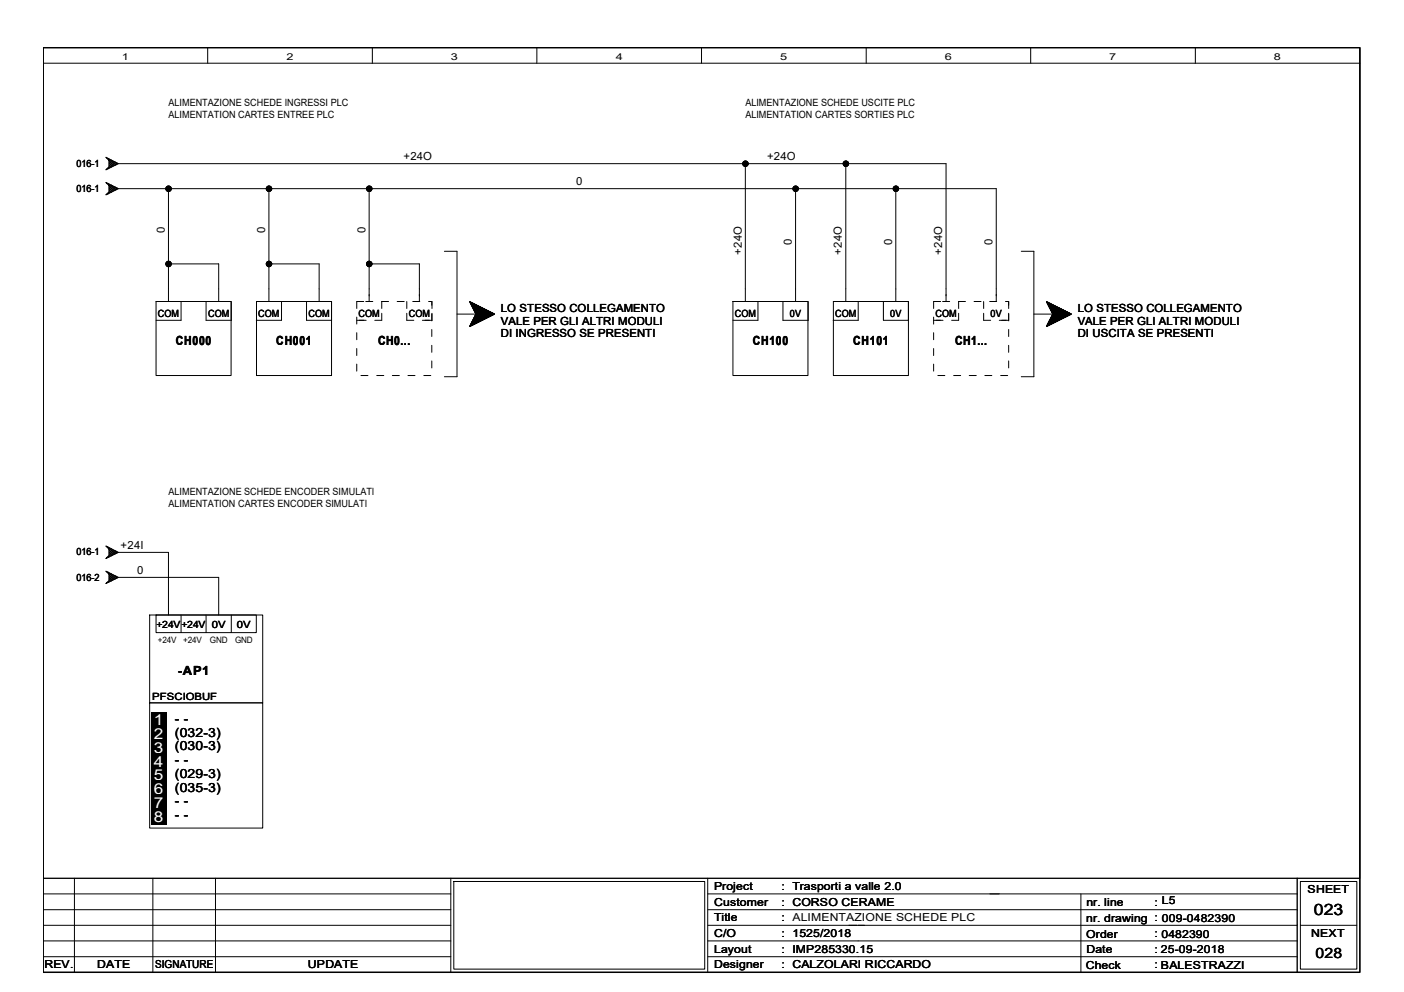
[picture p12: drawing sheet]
<svg xmlns="http://www.w3.org/2000/svg" width="297mm" height="210mm" viewBox="0 0 297 210" stroke-linecap="round" stroke-linejoin="round" font-family="sans-serif">
<path d="M9.1 10.1h278.6v195.6h-278.6zM274.4 185.8v19.9" fill="none" stroke="#000" stroke-width=".3"/>
<g fill="none" stroke="#000" stroke-width=".21">
<path d="M9.1 10.1h278.6v195.6h-278.6zM9.1 10.1h278.6v175.7h-278.6zM9.1 13.4h278.6M43.9 10.1v3.3M78.8 10.1v3.3M113.6 10.1v3.3M148.4 10.1v3.3M183.3 10.1v3.3M218.1 10.1v3.3M252.9 10.1v3.3M22.4 33.3l2.7 1.3-2.7 1.3 .7-.6v-1.3zM22.4 38.6l2.7 1.3-2.7 1.3 .7-.6v-1.4z"/>
<path d="M22.5 35.8l.1 .1M22.5 38.7h.1M22.6 33.4h-.1M22.7 33.6l.1-.1 1.5 1.5 .5-.5M22.7 38.9l.1-.1 1.5 1.5 .5-.5M22.9 35.4l.2 .2M23.1 34.4l.4-.5 1.1 1M23.1 33.6l-.2 .2M23.1 34.1l.9 1M23.1 34.5l.7 .7M23.1 35.3l.2 .2M23.1 39.7l.4-.5 1.1 1"/>
<path d="M23.1 38.9l-.2 .2M23.1 39.4l.9 1M23.1 39.8l.7 .8M23.3 33.7l-.2 .3M23.3 39l-.2 .3M23.8 34l-.7 .7M23.8 39.3l-.7 .7M24 34.1l-.9 1M24 39.4l-.9 1M24.6 34.4l-1.1 .9-.4-.4M24.6 39.7l-1.1 1-.4-.5M24.8 34.8l-.5-.6-1.5 1.5-.1-.1"/>
<path d="M25.1 34.6h175v29.2M25.1 39.9h185.7v23.9M35.6 39.9v23.9M56.9 39.9v23.9M78.1 39.9v23.9M157.7 34.6v29.2M168.3 39.9v23.9M178.9 34.6v29.2M189.5 39.9v23.9M22.5 41.1l.1 .1M22.9 40.8l.2 .1M23.1 40.6l.2 .2"/>
<path d="M24.8 40l-.5-.5-1.5 1.6-.1-.2M35.6 55.8h10.7v8M56.9 55.8h10.6v8M78.1 55.8h10.6v8M94 53.2h2.7v26.5h-2.7M216.1 53.2h2.6v26.5h-2.6M33 63.8h15.9v15.7h-15.9zM38.3 63.8v4h-5.3M43.6 63.8v4h5.3v-4M54.3 63.8h15.8v15.7h-15.8zM59.6 63.8v4h-5.4M64.9 63.8v4h5.2v-4"/>
<path d="M75.5 67.1v1.5M75.5 70.4v1.5M75.5 73.7v1.5M75.5 77v1.5M75.5 67.8h2M76.4 79.5h1.4M77 63.8h-1.5v1.5M77.4 63.8h1.5M79.7 79.5h1.5M80.7 63.8h1.5M80.8 63.8v1.5M80.8 66.3v1.5h-1.5"/>
<path d="M83 79.5h1.5M84 63.8h1.5M86.1 63.8v1.5M86.1 66.3v1.5h1.4M86.3 79.5h1.5M87.3 63.8h1.5M89.7 79.5h1.4M90.7 63.8h.7v.8M91.4 66.4v1.5M91.4 69.7v1.5M91.4 73.1v1.4M91.4 76.4v1.5"/>
<path d="M91.4 63.8v1.5M91.4 66.3v1.5h-2M96.7 66.5h5.3M99.4 63.8h.1M99.4 69v.1M99.4 63.8v.2M99.4 68.9v.1M99.5 63.9v.2M99.5 68.8v.2M99.5 63.9l.1 .4M99.6 68.6v.4M99.6 63.9v.5"/>
<path d="M99.6 68.5v.5M99.6 64v.4M99.7 64v.6M99.7 68.4v.5M99.7 64l.1 .7M99.8 68.2l-.1 .7M99.8 64.1v.7M99.8 68.1v.8M99.9 64.1v.8M99.9 68v.8M99.9 64.1v.9M99.9 67.9v.9"/>
<path d="M99.9 64.1l.1 1M100 67.8v1M100 64.1v1.1M100 67.7v1M100.1 64.2v1.1M100.1 67.6v1.1M100.1 64.2v1.2M100.1 67.5v1.2M100.2 64.2v1.3M100.2 67.4v1.3M100.2 64.3v1.3M100.2 67.3v1.4"/>
<path d="M100.3 64.3v1.4M100.3 67.2v1.4M100.3 64.3v1.5M100.3 67.1v1.5M100.4 64.3v1.7M100.4 66.9v1.7M100.5 64.3v1.7M100.5 66.9v1.6M100.5 64.4v1.7M100.5 66.8v1.7M100.5 64.4v1.9M100.5 66.7v1.8"/>
<path d="M100.6 64.4v2M100.6 66.5v2M100.7 64.5v4M100.7 64.5v3.9M100.8 64.5v3.9M100.9 64.6v3.7M101 64.6v3.7M101.1 64.7v3.5M101.2 64.7v3.5M101.3 64.8v3.3M101.4 64.8v3.3M101.5 64.9l-.1 3.2"/>
<path d="M101.5 64.9v3.1M101.6 64.9v3.1M101.6 64.9v3M101.7 65v2.9M101.8 65v2.9M101.9 65.1v2.8M101.9 65.1v2.7M102 65.1v2.7M102 65.2v2.6M102.1 65.2v2.5M102.2 65.2v2.5M102.2 65.2v2.4"/>
<path d="M102.3 65.3v2.3M102.4 65.3v2.3M102.4 65.4v2.2M102.5 65.4v2.1M102.6 65.4v2.1M102.7 65.4v2M102.7 65.5v1.9M102.8 65.5v1.9M102.9 65.6v1.8M102.9 65.6v1.7M103 65.6v1.7M103 65.7v1.6"/>
<path d="M103.1 65.7v1.5M103.2 65.7l-.1 1.5M103.2 65.7v1.5M103.2 65.7v1.4M103.3 65.8v1.3M103.4 65.8v1.3M103.5 65.9v1.2M103.5 65.9v1.1M103.6 65.9l-.1 1.1M103.6 66v1M103.7 66v.9M103.8 66v.9"/>
<path d="M103.8 66v.8M103.9 66.1v.7M104 66.1v.7M104.1 66.2v.6M104.1 66.2v.5M104.2 66.2v.5M104.3 66.3v.3M104.4 66.3v.3M104.5 66.4v.1M104.6 66.4v.1M155.1 63.8h15.8v15.7h-15.8zM160.4 63.8v4h-5.3"/>
<path d="M165.6 63.8v4h5.4v-4M176.3 63.8h15.9v15.7h-15.9zM181.6 63.8v4h-5.3M186.9 63.8v4h5.3v-4M197.5 67.8h2M197.5 67.1v1.5M197.5 70.4v1.5M197.5 73.7v1.5M197.5 77v1.5M198.4 79.5h1.5M199 63.8h-1.5v1.5M199.4 63.8h1.5"/>
<path d="M201.8 79.5h1.4M202.8 63.8h1.5M202.8 66.3v1.5h-1.5M202.8 63.8v1.5M205.1 79.5h1.4M206.1 63.8h1.5M208.1 66.3v1.5h1.5M208.1 63.8v1.5M208.4 79.5h1.4M209.4 63.8h1.5M211.4 67.8h2M211.7 79.5h1.5"/>
<path d="M212.7 63.8h.7v1.5M213.4 66.3v1.6M213.4 69.7v1.5M213.4 73.1v1.4M213.4 76.4v1.5M218.7 66.5h5.3M221.4 63.8h.1M221.4 69v.1M221.4 63.8v.2M221.5 63.8v.3M221.5 68.8v.2M221.6 63.9v.3"/>
<path d="M221.6 68.7v.3M221.6 63.9v.4M221.6 68.6v.4M221.7 63.9v.5M221.7 68.5v.5M221.7 64v.6M221.7 68.4v.6M221.8 64v.6M221.8 68.2v.7M221.8 64v.7M221.9 64.1v.7M221.9 68.1v.8"/>
<path d="M221.9 64.1l.1 .9M222 67.9v.9M222 64.1v1M222 67.8v1M222.1 64.1v1.1M222.1 67.7v1M222.1 64.2l.1 1.2M222.2 67.5l-.1 1.2M222.2 64.2v1.2M222.2 67.5v1.2M222.2 64.2v1.3M222.2 67.4v1.3"/>
<path d="M222.3 64.3v1.4M222.3 67.3v1.4M222.3 64.3l.1 1.5M222.4 67.1v1.5M222.4 64.3v1.6M222.5 64.3v1.7M222.5 66.9v1.7M222.5 64.3v1.8M222.5 66.8v1.7M222.5 64.4l.1 1.9M222.6 66.7l-.1 1.8M222.6 64.4v1.9"/>
<path d="M222.6 66.6v1.9M222.7 64.4v2M222.7 66.5v2M222.7 64.5v4M222.8 64.5v3.9M222.9 64.6v3.8M222.9 64.6v3.7M223 64.6v3.7M223.1 64.6v3.7M223.1 64.6v3.6M223.1 64.7v3.5M223.2 64.7v3.5"/>
<path d="M223.3 64.7v3.5M223.3 64.8v3.4M223.3 64.8v3.3M223.4 64.8v3.3M223.5 64.9v3.2M223.5 64.9v3.1M223.6 64.9v3.1M223.7 64.9v3M223.7 65v2.9M223.8 65v2.9M223.9 65l-.1 2.9M223.9 65.1v2.8"/>
<path d="M223.9 65.1v2.7M224 65.1v2.7M224.1 65.2v2.5M224.2 65.2v2.5M224.3 65.2l-.1 2.5M224.3 65.3v2.3M224.4 65.3v2.3M224.5 65.4v2.1M224.6 65.4v2.1M224.7 65.4v2.1M224.7 65.5v1.9M224.8 65.5v1.9"/>
<path d="M224.9 65.5v1.9M225 65.6v1.7M225.1 65.7v1.6M225.2 65.7v1.5M225.3 65.7v1.5M225.3 65.7v1.4M225.4 65.8v1.3M225.5 65.8v1.3M225.5 65.9v1.2M225.6 65.9v1.1M225.7 66v1M225.7 66v.9"/>
<path d="M225.8 66v.9M225.9 66v.8M226 66.1l-.1 .7M226 66.1v.7M226.1 66.1v.7M226.1 66.2v.6M226.1 66.2v.5M226.2 66.2v.5M226.3 66.3v.4M226.3 66.3v.3M226.4 66.3v.3M226.5 66.3v.2"/>
<path d="M226.5 66.4v.1M226.6 66.4v.1M22.4 115.5l2.7 1.4-2.7 1.3 .7-.7v-1.3zM22.5 118.1h.1M22.6 115.6l-.1 .1M22.7 115.8l.1-.1 1.5 1.5 .5-.4M22.9 117.7l.2 .2M23.1 116.6l.4-.5 1.1 1M23.1 115.9l-.2 .1M23.1 116.4l.9 .9M23.1 116.8l.7 .7M23.1 117.5l.2 .2"/>
<path d="M23.3 116l-.2 .2M23.8 116.2l-.7 .8M24 116.4l-.9 .9M24.6 116.6l-1.1 1-.4-.5M24.8 117l-.5-.5-1.5 1.5-.1-.1M25.1 116.9h10.5v13.2M22.4 120.9l2.7 1.3-2.7 1.3 .7-.6v-1.4zM22.5 123.4h.1M22.6 120.9h-.1M22.7 121.2l.1-.2 1.5 1.6 .5-.6M22.9 123l.2 .1M23.1 121.9l.4-.5 1.1 1"/>
<path d="M23.1 121.2l-.2 .1M23.1 121.7l.9 1M23.1 122l.7 .8M23.1 122.8l.2 .3M23.3 121.3l-.2 .2M23.8 121.5l-.7 .8M24 121.7l-.9 .9M24.6 121.9l-1.1 1-.4-.5M24.8 122.3l-.5-.5-1.5 1.5-.1-.1M25.1 122.2h21.2v7.9M31.7 130.1h23.9v18.6h-23.9zM33 130.1h21.2v3.8h-21.2z"/>
<path d="M38.3 130.1v3.8M43.6 130.1v3.8M48.9 130.1v3.8M31.7 148.7h23.9v26.5h-23.9zM9.1 185.8h278.6M9.1 195.8h86.3M9.1 199.1h86.3M9.1 192.5h86.3M9.1 189.1h86.3M15.7 185.8v19.9M32.3 185.8v19.9M45.6 185.8v19.9"/>
<path d="M95.4 185.8v19.9M96 186.5h53.1v18.6h-53.1zM149.7 185.8v19.9M149.7 195.8h124.7M149.7 199.1h124.7M149.7 192.5h124.7M149.7 189.1h124.7M228.7 189.1v16.6M275.1 186.5h12v18.6h-12zM275.1 195.8h12M9.1 202.4h86.3M149.7 202.4h124.7"/>
<circle cx="35.7" cy="39.9" r=".57"/>
<circle cx="56.9" cy="39.9" r=".57"/>
<circle cx="78.1" cy="39.9" r=".57"/>
<circle cx="157.7" cy="34.6" r=".57"/>
<circle cx="168.3" cy="39.9" r=".57"/>
<circle cx="179" cy="34.6" r=".57"/>
<circle cx="189.5" cy="39.9" r=".57"/>
<circle cx="35.7" cy="55.9" r=".57"/>
<circle cx="56.9" cy="55.9" r=".57"/>
<circle cx="78.1" cy="55.9" r=".57"/>
</g>
<g fill="#000">
<path d="M31.9 150.6h3.3v3.5h-3.3z" fill-rule="evenodd"/>
<path d="M31.9 153.5h3.3v3.5h-3.3z" fill-rule="evenodd"/>
<path d="M31.9 156.5h3.3v3.4h-3.3z" fill-rule="evenodd"/>
<path d="M31.9 159.4h3.3v3.5h-3.3z" fill-rule="evenodd"/>
<path d="M31.9 162.3h3.3v3.5h-3.3z" fill-rule="evenodd"/>
<path d="M31.9 165.2h3.3v3.5h-3.3z" fill-rule="evenodd"/>
<path d="M31.9 168.1h3.3v3.5h-3.3z" fill-rule="evenodd"/>
<path d="M31.9 171h3.3v3.5h-3.3z" fill-rule="evenodd"/>
<circle cx="35.7" cy="39.9" r=".57"/>
<circle cx="56.9" cy="39.9" r=".57"/>
<circle cx="78.1" cy="39.9" r=".57"/>
<circle cx="157.7" cy="34.6" r=".57"/>
<circle cx="168.3" cy="39.9" r=".57"/>
<circle cx="179" cy="34.6" r=".57"/>
<circle cx="189.5" cy="39.9" r=".57"/>
<circle cx="35.7" cy="55.9" r=".57"/>
<circle cx="56.9" cy="55.9" r=".57"/>
<circle cx="78.1" cy="55.9" r=".57"/>
</g>
<text font-size="3.3" x="278" y="193.5">023</text>
<g font-size="3.2" fill="#fff">
<text x="32.6" y="153.5">1</text>
<text x="32.6" y="156.4">2</text>
<text x="32.6" y="159.3">3</text>
<text x="32.6" y="162.2">4</text>
<text x="32.6" y="165.1">5</text>
<text x="32.6" y="168.1">6</text>
<text x="32.6" y="171">7</text>
<text x="32.6" y="173.9">8</text>
</g>
<text font-size="3" x="278.3" y="202.6">028</text>
<g font-size="2.7">
<text x="37.2" y="73.1">CH000</text>
<text x="58.5" y="73.1">CH001</text>
<text x="80" y="73.1">CH0...</text>
<text x="159.3" y="73.1">CH100</text>
<text x="180.5" y="73.1">CH101</text>
<text x="202.1" y="73.1">CH1...</text>
<text x="37.6" y="142.9">-AP1</text>
<text x="37" y="153">- -</text>
<text x="37" y="155.9">(032-3)</text>
<text x="37" y="158.8">(030-3)</text>
<text x="37" y="161.7">- -</text>
<text x="37" y="164.6">(029-3)</text>
<text x="37" y="167.6">(035-3)</text>
<text x="37" y="170.4">- -</text>
<text x="37" y="173.4">- -</text>
</g>
<g font-size="2.4">
<text x="85.4" y="33.8">+24O</text>
<text x="162.3" y="33.8">+24O</text>
<text x="121.9" y="39.1">0</text>
<text x="34.9" y="49.2" transform="rotate(-90 34.9 49.2)">0</text>
<text x="56.1" y="49.2" transform="rotate(-90 56.1 49.2)">0</text>
<text x="77.3" y="49.2" transform="rotate(-90 77.3 49.2)">0</text>
<text x="156.9" y="53.9" transform="rotate(-90 156.9 53.9)">+24O</text>
<text x="167.5" y="51.9" transform="rotate(-90 167.5 51.9)">0</text>
<text x="178.1" y="53.9" transform="rotate(-90 178.1 53.9)">+24O</text>
<text x="188.8" y="51.9" transform="rotate(-90 188.8 51.9)">0</text>
<text x="199.3" y="53.9" transform="rotate(-90 199.3 53.9)">+24O</text>
<text x="210" y="51.9" transform="rotate(-90 210 51.9)">0</text>
<text x="106" y="66">LO STESSO COLLEGAMENTO</text>
<text x="106" y="68.7">VALE PER GLI ALTRI MODULI</text>
<text x="106" y="71.4">DI INGRESSO SE PRESENTI</text>
<text x="228" y="66">LO STESSO COLLEGAMENTO</text>
<text x="228" y="68.7">VALE PER GLI ALTRI MODULI</text>
<text x="228" y="71.4">DI USCITA SE PRESENTI</text>
<text x="25.5" y="116.1">+24I</text>
<text x="29" y="121.4">0</text>
</g>
<g font-size="2.3">
<text x="151.1" y="188.3">Project</text>
<text x="151.1" y="191.7">Customer</text>
<text x="165.4" y="188.3">: Trasporti a valle 2.0</text>
<text x="165.4" y="191.6">: CORSO CERAME</text>
<text x="229.9" y="191.6">nr. line</text>
<text x="244.3" y="191.6">: L5</text>
<text x="276.6" y="188.9">SHEET</text>
<text x="151.1" y="194.9">Title</text>
<text x="165.4" y="194.9">: ALIMENTAZIONE SCHEDE PLC</text>
<text x="229.8" y="195">nr. drawing : 009-0482390</text>
<text x="151.1" y="198.3">C/O</text>
<text x="151.1" y="201.6">Layout</text>
<text x="165.4" y="198.3">: 1525/2018</text>
<text x="165.4" y="201.6">: IMP285330.15</text>
<text x="229.8" y="198.5">Order</text>
<text x="229.9" y="201.5">Date</text>
<text x="244.3" y="198.3">: 0482390</text>
<text x="244.3" y="201.6">: 25-09-2018</text>
<text x="277.4" y="198.2">NEXT</text>
<text x="9.4" y="204.9">REV.</text>
<text x="20.5" y="204.9">DATE</text>
<text x="32.8" y="204.9">SIGNATURE</text>
<text x="65.1" y="204.9">UPDATE</text>
<text x="151.1" y="204.9">Designer</text>
<text x="165.4" y="204.9">: CALZOLARI RICCARDO</text>
<text x="229.7" y="204.9">Check</text>
<text x="244.3" y="204.9">: BALESTRAZZI</text>
<text x="245.6" y="204.9">BALESTRAZZI</text>
</g>
<g font-size="2.1">
<text x="35.6" y="22.4">ALIMENTAZIONE SCHEDE INGRESSI PLC</text>
<text x="157.7" y="22.4">ALIMENTAZIONE SCHEDE USCITE PLC</text>
<text x="35.6" y="25.1">ALIMENTATION CARTES ENTREE PLC</text>
<text x="157.7" y="25.1">ALIMENTATION CARTES SORTIES PLC</text>
<text x="16.2" y="35.3">016-1</text>
<text x="16.2" y="40.6">016-1</text>
<text x="33.4" y="67">COM</text>
<text x="44" y="67">COM</text>
<text x="54.6" y="67">COM</text>
<text x="65.3" y="67">COM</text>
<text x="75.9" y="67">COM</text>
<text x="86.5" y="67">COM</text>
<text x="155.4" y="67">COM</text>
<text x="167.1" y="67">0V</text>
<text x="176.7" y="67">COM</text>
<text x="188.3" y="67">0V</text>
<text x="197.9" y="67">COM</text>
<text x="209.6" y="67">0V</text>
<text x="35.6" y="104.6">ALIMENTAZIONE SCHEDE ENCODER SIMULATI</text>
<text x="35.6" y="107.3">ALIMENTATION CARTES ENCODER SIMULATI</text>
<text x="16.2" y="117.5">016-1</text>
<text x="16.2" y="122.9">016-2</text>
<text x="33.1" y="132.8">+24V+24V</text>
<text x="44.8" y="132.8">0V</text>
<text x="50.1" y="132.8">0V</text>
<text x="32.2" y="148.2">PFSCIOBUF</text>
</g>
<g font-size="2">
<text x="25.8" y="12.7">1</text>
<text x="60.6" y="12.7">2</text>
<text x="95.4" y="12.7">3</text>
<text x="130.3" y="12.7">4</text>
<text x="165.1" y="12.7">5</text>
<text x="199.9" y="12.7">6</text>
<text x="234.7" y="12.7">7</text>
<text x="269.5" y="12.7">8</text>
</g>
<g font-size="1.9">
<text x="33.4" y="136.1">+24V</text>
<text x="38.7" y="136.1">+24V</text>
<text x="44.4" y="136.1">GND</text>
<text x="49.7" y="136.1">GND</text>
</g>
</svg>
